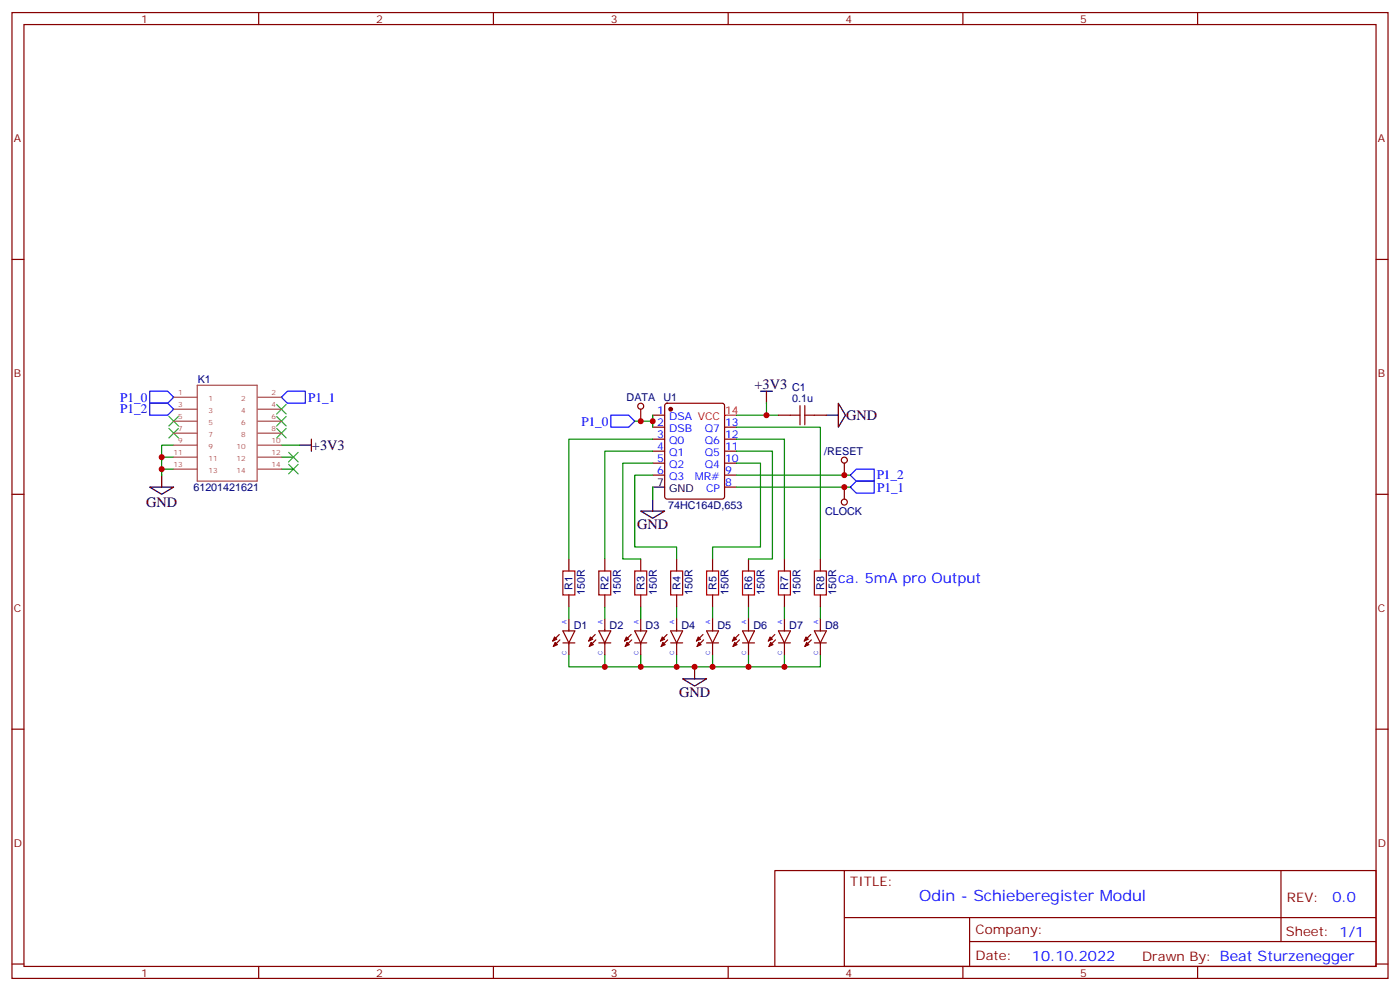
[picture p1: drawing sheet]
<svg xmlns="http://www.w3.org/2000/svg" width="412mm" height="292mm" viewBox="0 0 412 292" stroke-linecap="round" stroke-linejoin="round" font-family="sans-serif">
<g fill="none" stroke="#870000" stroke-width=".35">
<path d="M3.5 3.7h405.4v284.3h-405.4zM7.1 7.2h398.2v277.3h-398.2zM76.2 3.7v3.5M145.3 3.7v3.5M214.5 3.7v3.5M283.6 3.7v3.5M352.8 3.7v3.5M3.5 76.4h3.6M405.3 76.4h3.6M196 118.9l.5-.2h16.2l.7 .4v27.1l-.4 .7h-16.5l-.7-.4v-27.1zM235.7 119.4v5.7M237.1 119.4v5.7"/>
<path d="M192.3 122.2h3.5M192.3 125.8h3.5M192.3 129.3h3.5M192.3 132.8h3.5M192.3 136.3h3.5M192.3 139.9h3.5M213.4 125.8h3.6M213.4 129.3h3.6M213.4 132.8h3.6M213.4 136.3h3.6M213.4 139.9h3.6M229.3 122.2h6.4"/>
<path d="M237.1 122.2h6.3M3.5 145.5h3.6M213.4 143.4h3.6M405.3 145.5h3.6M167.6 164.6v3.5M167.6 175.2v3.5M178.2 164.6v3.5M178.2 175.2v3.5M188.7 164.6v3.5M188.7 175.2v3.5M199.3 164.6v3.5M199.3 175.2v3.5"/>
<path d="M209.9 164.6v3.5M209.9 175.2v3.5M220.5 164.6v3.5M220.5 175.2v3.5M231.1 164.6v3.5M231.1 175.2v3.5M241.7 164.6v3.5M241.7 175.2v3.5M164.7 186.8l-1.9 1.9M164.9 188.4l-1.9 1.9M165.8 185.7h3.5l-1.7 3.6zM165.8 189.3h3.5"/>
<path d="M167.6 182.2v3.5M167.6 189.3v3.5M175.3 186.8l-1.9 1.9M175.5 188.4l-1.9 1.9M176.4 189.3h3.5M176.4 185.7h3.5l-1.7 3.6zM178.2 182.2v3.5M178.2 189.3v3.5M185.9 186.8l-1.9 1.9M186.1 188.4l-2 1.9M187 189.3h3.5M187 185.7h3.5l-1.8 3.6z"/>
<path d="M188.7 182.2v3.5M188.7 189.3v3.5M196.5 186.8l-1.9 1.9M196.7 188.4l-2 1.9M197.6 189.3h3.5M197.6 185.7h3.5l-1.8 3.6zM199.3 182.2v3.5M199.3 189.3v3.5M207.1 186.8l-2 1.9M207.3 188.4l-2 1.9M208.1 189.3h3.6M208.1 185.7h3.6l-1.8 3.6z"/>
<path d="M209.9 182.2v3.5M209.9 189.3v3.5M217.7 186.8l-2 1.9M217.8 188.4l-1.9 1.9M218.7 189.3h3.5M218.7 185.7h3.5l-1.7 3.6zM220.5 182.2v3.5M220.5 189.3v3.5M228.2 186.8l-1.9 1.9M228.4 188.4l-1.9 1.9M229.3 189.3h3.5M229.3 185.7h3.5l-1.7 3.6z"/>
<path d="M231.1 182.2v3.5M231.1 189.3v3.5M238.8 186.8l-1.9 1.9M239 188.4l-1.9 1.9M239.9 189.3h3.5M239.9 185.7h3.5l-1.7 3.6zM241.7 182.2v3.5M241.7 189.3v3.5M3.5 214.7h3.6M405.3 214.7h3.6M248.7 256.3h156.6v28.2h-156.6zM248.7 256.3h-20.5v28.2"/>
<path d="M377.3 256.3v20.9M248.7 270.1h156.5M285.6 277.2h119.6M285.6 270.1v14.2M3.5 283.8h3.6M76.2 284.5v3.5M145.3 284.5v3.5M214.5 284.5v3.5M283.6 284.5v3.5M352.8 284.5v3.5M405.3 283.8h3.6"/>
</g>
<circle cx="197.6" cy="120.5" r=".53" fill="#870000" stroke="#870000" stroke-width=".35"/>
<g fill="none" stroke="#000" stroke-width=".35">
<path d="M224 115.2h3.5M225.8 115.2v3.5M246.9 118.7l2.2 3.5-2.2 3.6zM47.6 139.9v3.5M88.2 131.1h3.5M91.7 129.3v3.5M243.4 122.2h3.5M44.1 143.4h7.1l-3.6 2.1zM188.7 150.5h7.1l-3.5 2.1zM192.3 143.4h3.5M192.3 146.9v3.6M201.1 199.8h7l-3.5 2.2z"/>
<path d="M204.6 196.3v3.5"/>
</g>
<path d="M213.4 122.2h3.6" fill="none" stroke="#f00" stroke-width=".35"/>
<path d="M165.8 168.1h3.5v7.1h-3.5zM176.4 168.1h3.5v7.1h-3.5zM187 168.1h3.5v7.1h-3.5zM197.6 168.1h3.5v7.1h-3.5zM208.1 168.1h3.6v7.1h-3.6zM218.7 168.1h3.5v7.1h-3.5zM229.3 168.1h3.5v7.1h-3.5zM239.9 168.1h3.5v7.1h-3.5z" fill="none" stroke="#a10000" stroke-width=".35"/>
<g fill="none" stroke="#008700" stroke-width=".35">
<path d="M225.8 118.7v3.5h-8.8M47.6 134.6h3.6M47.6 138.1h3.6M51.2 131.1h-3.6v8.8M82.9 134.6h3.5M82.9 138.1h3.5M82.9 131.1h5.3M187 124h5.3M192.3 139.9h-5.3v21.1h12.3v3.6M192.3 136.3h-8.9v28.3h5.3M192.3 132.8h-14.1v31.8M192.3 129.3h-24.7v35.3"/>
<path d="M192.3 122.2v3.6M217 136.3h7v24.7h-14.1v3.6M217 132.8h10.5v31.8h-7M217 129.3h14.1v35.3M217 125.8h24.7v38.8M217 139.9h33.5M225.8 122.2h3.5M192.3 143.4v3.5M217 143.4h33.5M167.6 178.7v3.5M178.2 178.7v3.5M188.7 178.7v3.5"/>
<path d="M199.3 178.7v3.5M209.9 178.7v3.5M220.5 178.7v3.5M231.1 178.7v3.5M241.7 178.7v3.5M167.6 192.8v3.5h10.6v-3.5M188.7 192.8v3.5h-10.5M199.3 192.8v3.5h-10.6M209.9 192.8v3.5h-10.6M220.5 192.8v3.5h-10.6M231.1 192.8v3.5h-10.6M241.7 192.8v3.5h-10.6"/>
</g>
<g fill="none" stroke="#3c3" stroke-width=".35">
<path d="M81.5 119.1l2.8 2.8M84.3 119.1l-2.8 2.8M49.7 122.6l2.9 2.8M49.7 126.1l2.9 2.8M52.6 122.6l-2.9 2.8M52.6 126.1l-2.9 2.8M81.5 122.6l2.8 2.8M81.5 126.1l2.8 2.8M84.3 122.6l-2.8 2.8M84.3 126.1l-2.8 2.8M85 136.7l2.8 2.8M85 133.2l2.8 2.8"/>
<path d="M87.8 136.7l-2.8 2.8M87.8 133.2l-2.8 2.8"/>
</g>
<path d="M44.1 115.2h5.3l1.8 1.7-1.8 1.8h-5.3zM44.1 118.7h5.3l1.8 1.8-1.8 1.7h-5.3zM82.9 116.9l1.8-1.7h5.3v3.5h-5.3zM179.9 122.2h5.3l1.8 1.8-1.8 1.8h-5.3zM250.5 139.9l1.7-1.8h5.3v3.5h-5.3zM250.5 143.4l1.7-1.8h5.3v3.6h-5.3z" fill="none" stroke="#00f" stroke-width=".35"/>
<g fill="none" stroke="#a64a4a" stroke-width=".35">
<path d="M51.2 116.9h6.9M58.1 113.4h17.6v28.2h-17.6zM76 116.9h6.9M51.2 120.5h6.9M51.2 124h6.9M51.2 127.5h6.9M51.2 131.1h6.9M51.2 134.6h6.9M51.2 138.1h6.9M76 120.5h6.9M76 124h6.9M76 127.5h6.9"/>
<path d="M76 131.1h6.9M76 134.6h6.9M76 138.1h6.9"/>
</g>
<g fill="#870000" stroke="#870000" stroke-width=".29">
<path d="M163.3 187.5l.7 .7-1.2 .5z"/>
<path d="M163.5 189.1l.7 .7-1.2 .5z"/>
<path d="M173.9 187.5l.7 .7-1.2 .5z"/>
<path d="M174.1 189.1l.7 .7-1.2 .5z"/>
<path d="M184.5 187.5l.7 .7-1.2 .5z"/>
<path d="M184.7 189.1l.7 .7-1.3 .5z"/>
<path d="M195.1 187.5l.7 .7-1.2 .5z"/>
<path d="M195.3 189.1l.7 .7-1.3 .5z"/>
<path d="M205.7 187.5l.7 .7-1.3 .5z"/>
<path d="M205.8 189.1l.8 .7-1.3 .5z"/>
<path d="M216.3 187.5l.7 .7-1.3 .5z"/>
<path d="M216.4 189.1l.7 .7-1.2 .5z"/>
<path d="M226.8 187.5l.7 .7-1.2 .5z"/>
<path d="M227 189.1l.7 .7-1.2 .5z"/>
<path d="M237.4 187.5l.7 .7-1.2 .5z"/>
<path d="M237.6 189.1l.7 .7-1.2 .5z"/>
</g>
<path d="M189.6 119.6a.88 .88 0 0 0-1.3-.8 .88 .88 0 0 0-.1 1.5 .88 .88 0 0 0 1.4-.6M188.7 120.5v3.5M248.7 136.3v3.6M249.6 135.5a.88 .88 0 0 0-1.3-.8 .88 .88 0 0 0-.1 1.5 .88 .88 0 0 0 1.4-.6M247.8 147.7a.88 .88 0 0 1 1.4-.6 .88 .88 0 0 1-.1 1.5 .88 .88 0 0 1-1.3-.8M248.7 143.4v3.5" fill="none" stroke="#850000" stroke-width=".35"/>
<g fill="#c00">
<circle cx="47.6" cy="134.6" r=".88"/>
<circle cx="47.6" cy="138.1" r=".88"/>
<circle cx="204.6" cy="196.3" r=".88"/>
<circle cx="192.3" cy="124" r=".88"/>
<circle cx="225.8" cy="122.2" r=".88"/>
<circle cx="178.2" cy="196.3" r=".88"/>
<circle cx="188.7" cy="196.3" r=".88"/>
<circle cx="199.3" cy="196.3" r=".88"/>
<circle cx="209.9" cy="196.3" r=".88"/>
<circle cx="220.5" cy="196.3" r=".88"/>
<circle cx="231.1" cy="196.3" r=".88"/>
<circle cx="188.7" cy="124" r=".88"/>
<circle cx="248.7" cy="143.4" r=".88"/>
<circle cx="248.7" cy="139.9" r=".88"/>
</g>
<text font-size="4.6" fill="#00f" x="270.8" y="265.3">Odin - Schieberegister Modul</text>
<g font-size="4.2">
<text x="222.2" y="114.5">+3V3</text>
<text x="249.2" y="123.7">GND</text>
<text x="91.9" y="132.5">+3V3</text>
<text x="43" y="149.4">GND</text>
<text x="187.7" y="155.8">GND</text>
<text x="200" y="205.1">GND</text>
</g>
<g font-size="4.2" fill="#00f">
<text x="246.9" y="171.6">ca. 5mA pro Output</text>
<text x="392.5" y="265.6">0.0</text>
<text x="304" y="282.9">10.10.2022</text>
</g>
<g font-size="3.9" fill="#00f">
<text x="35.4" y="118.2">P1_0</text>
<text x="90.8" y="118.3">P1_1</text>
<text x="35.4" y="121.7">P1_2</text>
<text x="171.3" y="125.3">P1_0</text>
<text x="258.2" y="141.1">P1_2</text>
<text x="258.4" y="144.8">P1_1</text>
</g>
<g font-size="3.9" fill="#800">
<text x="250.5" y="260.9">TITLE:</text>
<text x="379.1" y="265.6">REV:</text>
<text x="287.4" y="275.1">Company:</text>
<text x="378.7" y="275.7">Sheet: 1/1</text>
<text x="287.4" y="282.8">Date:</text>
<text x="336.4" y="282.8">Drawn By: Beat Sturzenegger</text>
</g>
<g font-size="3.2" fill="#800">
<text x="41.6" y="6.7">1</text>
<text x="110.8" y="6.7">2</text>
<text x="179.9" y="6.7">3</text>
<text x="249.1" y="6.7">4</text>
<text x="318.2" y="6.7">5</text>
<text x="4.1" y="41.8">A</text>
<text x="405.9" y="41.8">A</text>
<text x="4.1" y="110.9">B</text>
<text x="405.9" y="110.9">B</text>
<text x="4.1" y="180.1">C</text>
<text x="405.9" y="180.1">C</text>
<text x="4.1" y="249.2">D</text>
<text x="405.9" y="249.2">D</text>
<text x="41.6" y="287.5">1</text>
<text x="110.8" y="287.5">2</text>
<text x="179.9" y="287.5">3</text>
<text x="249.1" y="287.5">4</text>
<text x="318.2" y="287.5">5</text>
</g>
<g font-size="3.2" fill="#000080">
<text x="58.2" y="112.8">K1</text>
<text x="184.6" y="118.1">DATA</text>
<text x="195.5" y="118.1">U1</text>
<text x="233.3" y="118.4">0.1u</text>
<text x="233.3" y="115.2">C1</text>
<text x="242.8" y="134">/RESET</text>
<text x="57" y="144.5">61201421621</text>
<text x="196.8" y="149.8">74HC164D,653</text>
<text x="243" y="151.6">CLOCK</text>
<text x="168.7" y="173.7" transform="rotate(-90 168.7 173.7)">R1</text>
<text x="179.3" y="173.7" transform="rotate(-90 179.3 173.7)">R2</text>
<text x="189.9" y="173.7" transform="rotate(-90 189.9 173.7)">R3</text>
<text x="200.4" y="173.7" transform="rotate(-90 200.4 173.7)">R4</text>
<text x="211" y="173.7" transform="rotate(-90 211 173.7)">R5</text>
<text x="221.6" y="173.7" transform="rotate(-90 221.6 173.7)">R6</text>
<text x="232.2" y="173.7" transform="rotate(-90 232.2 173.7)">R7</text>
<text x="242.8" y="173.7" transform="rotate(-90 242.8 173.7)">R8</text>
<text x="172.3" y="175.2" transform="rotate(-90 172.3 175.2)">150R</text>
<text x="182.9" y="175.2" transform="rotate(-90 182.9 175.2)">150R</text>
<text x="193.4" y="175.2" transform="rotate(-90 193.4 175.2)">150R</text>
<text x="204" y="175.2" transform="rotate(-90 204 175.2)">150R</text>
<text x="214.6" y="175.2" transform="rotate(-90 214.6 175.2)">150R</text>
<text x="225.2" y="175.2" transform="rotate(-90 225.2 175.2)">150R</text>
<text x="235.8" y="175.2" transform="rotate(-90 235.8 175.2)">150R</text>
<text x="246.4" y="175.2" transform="rotate(-90 246.4 175.2)">150R</text>
<text x="169" y="185.2">D1</text>
<text x="179.6" y="185.2">D2</text>
<text x="190.2" y="185.2">D3</text>
<text x="200.7" y="185.2">D4</text>
<text x="211.3" y="185.2">D5</text>
<text x="221.9" y="185.2">D6</text>
<text x="232.5" y="185.2">D7</text>
<text x="243.1" y="185.2">D8</text>
</g>
<g font-size="3.2" fill="#00f">
<text x="193.6" y="121.9">1</text>
<text x="193.6" y="125.4">2</text>
<text x="197.1" y="123.6">DSA VCC</text>
<text x="213.6" y="125.4">13</text>
<text x="193.6" y="128.9">3</text>
<text x="197.1" y="127.2">DSB</text>
<text x="197.1" y="130.7">Q0</text>
<text x="207.6" y="130.7">Q6</text>
<text x="207.6" y="127.2">Q7</text>
<text x="213.6" y="128.9">12</text>
<text x="193.6" y="132.5">4</text>
<text x="193.6" y="136">5</text>
<text x="197.1" y="134.2">Q1</text>
<text x="197.1" y="137.8">Q2</text>
<text x="207.6" y="137.8">Q4</text>
<text x="207.6" y="134.2">Q5</text>
<text x="213.6" y="136">10</text>
<text x="213.6" y="132.5">11</text>
<text x="193.6" y="139.5">6</text>
<text x="197.1" y="141.3">Q3</text>
<text x="204.6" y="141.3">MR#</text>
<text x="213.6" y="143.1">8</text>
<text x="213.6" y="139.5">9</text>
<text x="208" y="144.8">CP</text>
</g>
<text font-size="3.2" fill="#f00" x="213.6" y="121.9">14</text>
<g font-size="3.2">
<text x="193.6" y="143.1">7</text>
<text x="197.1" y="144.8">GND</text>
</g>
<g font-size="2.1" fill="#a54b4b">
<text x="52.5" y="116.3">1</text>
<text x="52.5" y="119.8">3</text>
<text x="61.5" y="118">1</text>
<text x="71" y="118">2</text>
<text x="80" y="116.3">2</text>
<text x="80" y="119.8">4</text>
<text x="52.5" y="123.3">5</text>
<text x="61.5" y="121.5">3</text>
<text x="61.5" y="125">5</text>
<text x="71" y="121.5">4</text>
<text x="71" y="125">6</text>
<text x="80" y="123.3">6</text>
<text x="52.5" y="126.8">7</text>
<text x="52.5" y="130.4">9</text>
<text x="61.5" y="128.6">7</text>
<text x="71" y="128.6">8</text>
<text x="80" y="126.8">8</text>
<text x="80" y="130.4">10</text>
<text x="51.1" y="133.9">11</text>
<text x="51.1" y="137.4">13</text>
<text x="61.5" y="132.1">9</text>
<text x="61.5" y="135.6">11</text>
<text x="69.7" y="132.1">10</text>
<text x="69.7" y="135.6">12</text>
<text x="80" y="133.9">12</text>
<text x="80" y="137.4">14</text>
<text x="61.5" y="139.2">13</text>
<text x="69.7" y="139.2">14</text>
</g>
<g font-size="1.8" fill="#00f">
<text x="166.9" y="183.7" transform="rotate(-90 166.9 183.7)">A</text>
<text x="177.5" y="183.7" transform="rotate(-90 177.5 183.7)">A</text>
<text x="188" y="183.7" transform="rotate(-90 188 183.7)">A</text>
<text x="198.6" y="183.7" transform="rotate(-90 198.6 183.7)">A</text>
<text x="209.2" y="183.7" transform="rotate(-90 209.2 183.7)">A</text>
<text x="219.8" y="183.7" transform="rotate(-90 219.8 183.7)">A</text>
<text x="230.4" y="183.7" transform="rotate(-90 230.4 183.7)">A</text>
<text x="241" y="183.7" transform="rotate(-90 241 183.7)">A</text>
<text x="166.9" y="192.7" transform="rotate(-90 166.9 192.7)">C</text>
<text x="177.5" y="192.7" transform="rotate(-90 177.5 192.7)">C</text>
<text x="188" y="192.7" transform="rotate(-90 188 192.7)">C</text>
<text x="198.6" y="192.7" transform="rotate(-90 198.6 192.7)">C</text>
<text x="209.2" y="192.7" transform="rotate(-90 209.2 192.7)">C</text>
<text x="219.8" y="192.7" transform="rotate(-90 219.8 192.7)">C</text>
<text x="230.4" y="192.7" transform="rotate(-90 230.4 192.7)">C</text>
<text x="241" y="192.7" transform="rotate(-90 241 192.7)">C</text>
</g>
</svg>
